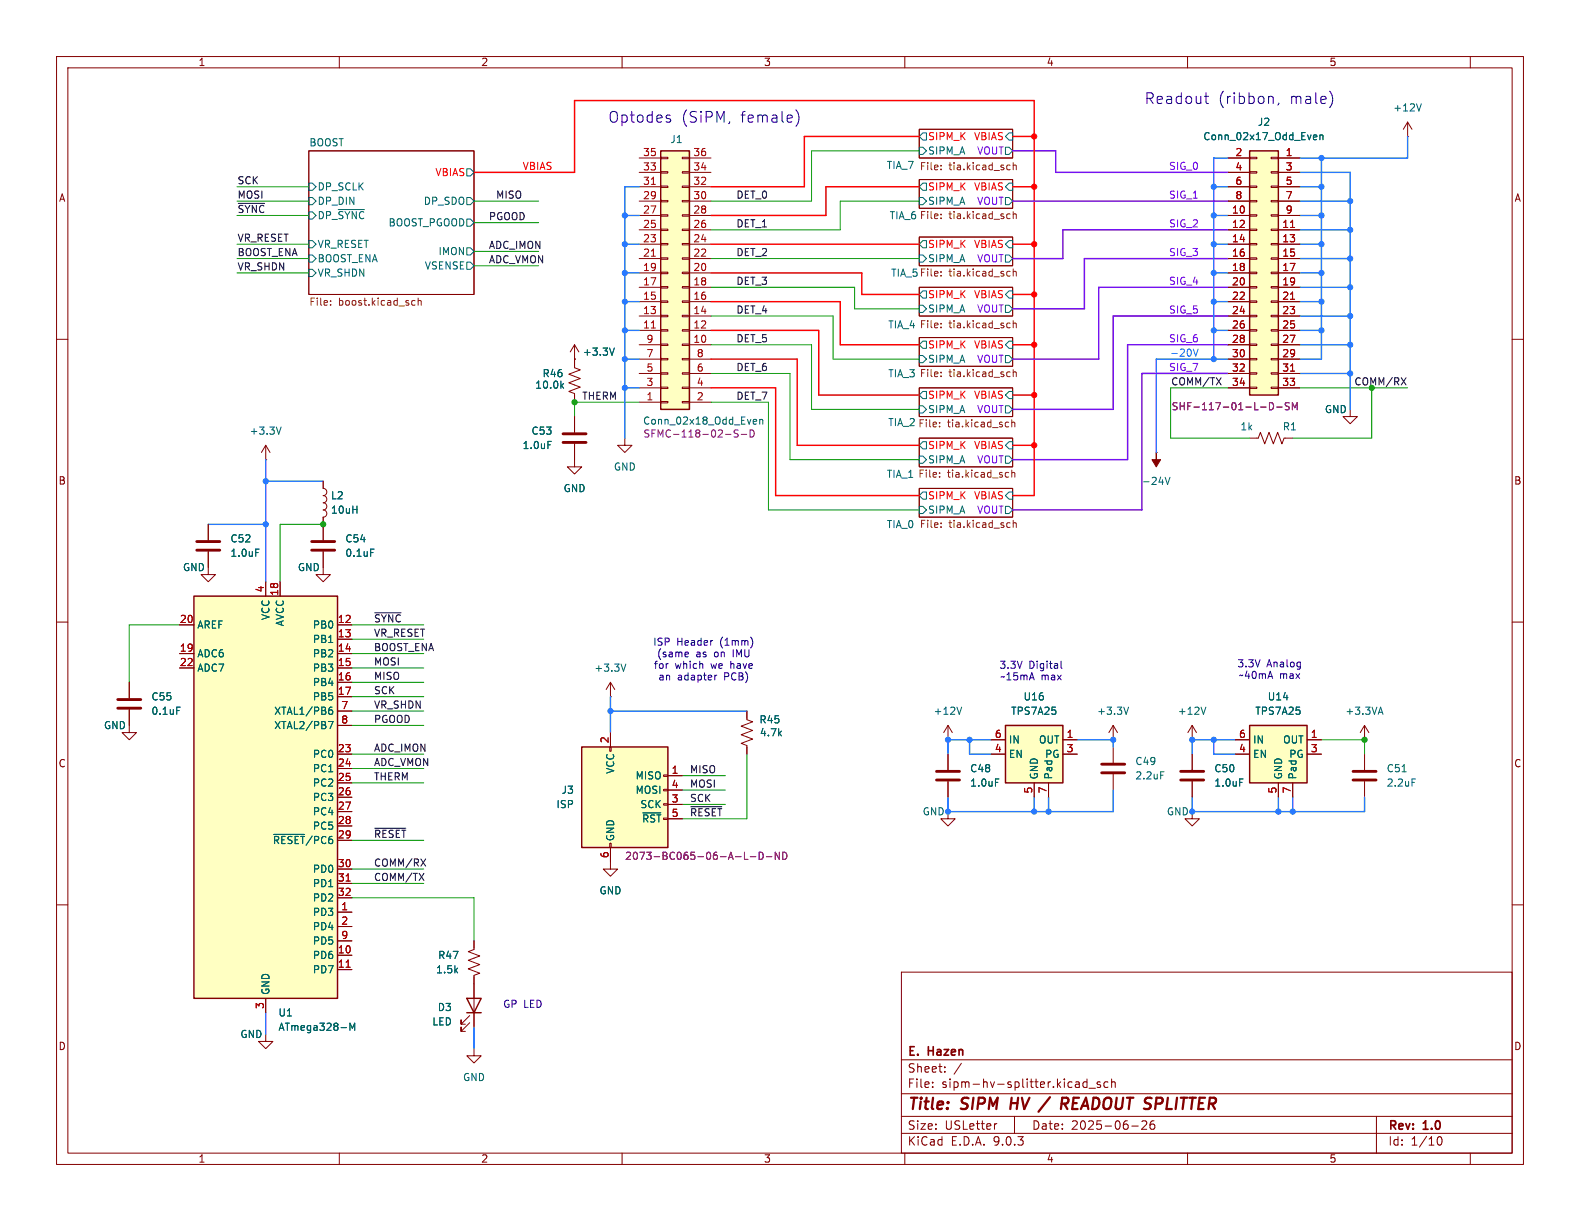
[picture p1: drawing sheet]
<svg xmlns="http://www.w3.org/2000/svg" width="279mm" height="216mm" viewBox="0 0 279 216" stroke-linecap="round" stroke-linejoin="round" font-family="sans-serif">
<g fill="none" stroke="#840000" stroke-width=".18">
<path d="M10 10h259.4v195.9h-259.4zM12 12h255.4v191.9h-255.4zM60 10v2M110 10v2M160 10v2M210 10v2M260 10v2M54.6 26.7h29.2v25.4h-29.2zM162.6 31.8h16.5v5h-16.5zM162.6 22.9h16.5v5h-16.5zM162.6 59.7h16.5v5.1h-16.5zM162.6 50.8h16.5v5.1h-16.5z"/>
<path d="M162.6 41.9h16.5v5.1h-16.5zM10 60h2M162.6 68.6h16.5v5.1h-16.5zM162.6 77.5h16.5v5.1h-16.5zM267.4 60h2M162.6 86.4h16.5v5h-16.5zM10 110h2M267.4 110h2M10 160h2M159.4 171.9h108v32h-108zM267.4 160h2M159.4 197.4h108"/>
<path d="M159.4 193.4h108M159.4 187.4h108M164.9 192.1v.2M164.9 191.4v.1M167.1 189.4v.2M167.1 188.7v.1M170 188l-1.3 1.9M176.3 198.7l-.3 .1M179.4 197.4v3M192.2 190.8v1.5M192.2 191.4l-.4-.1-.3 .3v.4l.1 .2h.6M192.6 192.4h1.1"/>
<path d="M194.6 191.4l-.4-.1-.2 .2 .1 .2 .5 .2v.3h-.6M195.9 191.4l-.4-.1-.3 .3v.4l.2 .2h.5M196.6 191.4l.2-.1 .3 .1 .1 .9M196.6 190.8v1.5M200.1 199.1h1.2M201.9 198.3l.6-.1 .2 .1 .1 .3-.9 1.1h.9M204.1 198.2a.59 .59 0 0 0-.7 .6v.6l.1 .2 .4 .1 .2-.2 .1-.5-.1-.2h-.5l-.2 .2M243.4 197.4v6.5M60 203.9v2M110 203.9v2M159.4 200.4h108M160 203.9v2"/>
<path d="M210 203.9v2M254.1 201.6l.2-.5 .2-.1a.81 .81 0 0 1 .6 .6 .81 .81 0 0 1-.3 .8h-.4l-.3-.5M260 203.9v2"/>
</g>
<path d="M178.9 194.1l-.2 2M187.9 194.1l.9 .1a.58 .58 0 0 1-.3 1h-.8M188.2 195.2l.5 .9" fill="none" stroke="#840000" stroke-width=".4"/>
<g fill="none" stroke="#006464" stroke-width=".18">
<path d="M54.6 32.4h.6l.7 .6-.7 .7h-.6zM54.6 34.9h.6l.7 .7-.7 .6h-.6zM54.6 37.5h.6l.7 .6-.7 .6h-.6zM59.8 37.1h4.6M82.5 34.9h.7l.6 .7-.6 .6h-.7zM82.5 38.7h.7l.6 .7-.6 .6h-.7zM82.5 29.8h.7l.6 .7-.6 .6h-.7zM162.6 34.9h.6l.6 .7-.6 .6h-.6zM162.6 26h.6l.6 .7-.6 .6h-.6zM163.2 32.4h.6v1.3h-.6l-.6-.7zM163.2 23.5h.6v1.3h-.6l-.6-.7zM177.8 34.9h.6l.7 .7-.7 .6h-.6z"/>
<path d="M177.8 33l.6-.6h.7v1.3h-.7zM177.8 26h.6l.7 .7-.7 .6h-.6zM177.8 24.1l.6-.6h.7v1.3h-.7zM54.6 42.5h.6l.7 .7-.7 .6h-.6zM54.6 45.1h.6l.7 .6-.7 .7h-.6zM54.6 47.6h.6l.7 .7-.7 .6h-.6zM82.5 46.4h.7l.6 .6-.6 .6h-.7zM82.5 43.8h.7l.6 .7-.6 .6h-.7zM162.6 54h.6l.6 .6-.6 .6h-.6zM162.6 45.1h.6l.6 .6-.6 .7h-.6zM163.2 51.4h.6v1.3h-.6l-.6-.6zM163.2 42.5h.6v1.3h-.6l-.6-.6z"/>
<path d="M177.8 54h.6l.7 .6-.7 .6h-.6zM177.8 52.1l.6-.7h.7v1.3h-.7zM177.8 45.1h.6l.7 .6-.7 .7h-.6zM177.8 43.2l.6-.7h.7v1.3h-.7zM162.6 62.9h.6l.6 .6-.6 .6h-.6zM162.6 71.8h.6l.6 .6-.6 .6h-.6zM163.2 60.3h.6v1.3h-.6l-.6-.6zM163.2 69.2h.6v1.3h-.6l-.6-.6zM163.2 78.1h.6v1.3h-.6l-.6-.7zM177.8 62.9h.6l.7 .6-.7 .6h-.6zM177.8 71.8h.6l.7 .6-.7 .6h-.6zM178.4 60.3h.7v1.3h-.7l-.6-.6z"/>
<path d="M178.4 69.2h.7v1.3h-.7l-.6-.6zM178.4 78.1h.7v1.3h-.7l-.6-.7zM162.6 89.5h.6l.6 .7-.6 .6h-.6zM162.6 80.6h.6l.6 .7-.6 .6h-.6zM163.2 87h.6v1.3h-.6l-.6-.7zM177.8 89.5h.6l.7 .7-.7 .6h-.6zM177.8 87.6l.6-.6h.7v1.3h-.7zM177.8 80.6h.6l.7 .7-.7 .6h-.6z"/>
</g>
<g fill="none" stroke="#725600" stroke-width=".18">
<path d="M166.4 38.5v.2M166.4 29.2v.2M166.4 29.9v.1M166.4 37.9v.1M178.5 37.8l.1 .1M178.5 29.2h.1M178.6 38.6l-.1 .1M178.6 30h-.1M179.2 28.8v1.2M179.2 37.4v1.3M179.2 29.3l.2-.1h.3v.8M179.2 37.9l.2-.1 .3 .1v.8"/>
<path d="M58.5 53.9v.1M58.5 53.2v.1M72.9 53.9h.5M72.9 53.2h.5M73.9 53.3l.2-.2 .3 .1 .1 .8M73.9 52.7v1.3M166.4 48v.2M166.4 48.7v.1M166.4 57.2v.1M166.4 57.8v.2M178.5 57.1l.1 .1M178.5 48h.1"/>
<path d="M178.6 57.9l-.1 .1M178.6 48.8h-.1M179.2 47.6v1.2M179.2 56.7v1.3M179.2 48.1l.2-.1h.3v.8M179.2 57.2l.2-.1 .3 .1v.8M166.2 75.4v.1M166.2 74.7v.1M166.4 65.8v.1M166.4 66.5v.1M178.3 74.6l.1 .1M178.4 75.4l-.1 .1"/>
<path d="M178.5 65.8h.1M178.6 66.5l-.1 .1M178.9 74.2v1.3M178.9 74.8l.2-.2 .3 .1 .1 .8M179.2 65.3v1.3M179.2 65.9l.2-.1h.3v.8M166.2 83.6v.1M166.2 84.3v.1M166.4 92.5v.1M166.4 93.1v.2M178.3 83.5l.1 .1M178.4 84.3l-.1 .1"/>
<path d="M178.5 92.4l.1 .1M178.6 93.2l-.1 .1M178.9 83.1v1.3M178.9 83.7l.2-.2 .3 .1 .1 .8M179.2 92v1.3M179.2 92.5l.2-.1 .3 .1v.8"/>
</g>
<path d="M34.3 105.4h25.4v71.1h-25.4z" fill="#ffffc2"/>
<path d="M34.3 105.4h25.4v71.1h-25.4zM82.5 176.5h2.6l-1.3 2.6zM82.5 179.1h2.6" fill="none" stroke="#840000" stroke-width=".25"/>
<g fill="none" stroke="#840000" stroke-width=".18">
<path d="M101.6 63.5v1.5l1 .4-2 .8 2 .7-2 .8 2 .8-2 .7 1 .4v1.5M31.7 110.5h2.6M31.7 115.6h2.6M31.7 118.1h2.6M47 102.9v2.5M49.5 102.9v2.5M59.7 110.5h2.5M59.7 115.6h2.5M59.7 118.1h2.5M59.7 113h2.5M59.7 120.7h2.5M59.7 123.2h2.5"/>
<path d="M59.7 125.7h2.5M59.7 128.3h2.5M59.7 133.4h2.5M59.7 135.9h2.5M59.7 138.4h2.5M107.9 123.2h.1M107.9 120.7l-.7 1.2M107.9 120.7l.8 1.2M107.9 120.7v2.5M59.7 141h2.5M59.7 143.5h2.5M59.7 146.1h2.5"/>
<path d="M59.7 148.6h2.5M59.7 153.7h2.5M59.7 156.2h2.5M59.7 158.8h2.5M47 176.5v2.6M59.7 161.3h2.5M59.7 163.8h2.5M59.7 166.4h2.5M59.7 168.9h2.5M59.7 171.5h2.5M83.1 179.6l-1.6 1.5v-.8v.8h.8M83.8 166.4v1.5l-1 .4 2 .7-2 .8 2 .8-2 .7 2 .8-1 .4v9.1"/>
<path d="M47 182.9v1.3h-1.3l1.3 1.2 1.3-1.2h-1.3M83.1 180.8l-1.6 1.6v-.8v.8h.8M83.8 185.4v1.3h1.3l-1.3 1.3-1.3-1.3h1.3"/>
</g>
<path d="M99.3 68.2l.4 .5M99.7 67.8l-.5 .5M110.7 117.4l-.5 1.3M58.1 127.6h.8l-.5 1.2M58.2 125.6l.4-.1 .2 .3-.1 .4-.3 .1-.2-.1M58.7 125l-.3 .1-.2 .2M48.4 147.5h5.5M61.9 182.2v-1.3l.4 .9 .4-.9v1.3" fill="none" stroke="#006464" stroke-width=".18"/>
<path d="M61.2 155.8h.7M61.2 171h.7" fill="none" stroke="#a90000" stroke-width=".18"/>
<path d="M102.9 132.1h15.2v17.8h-15.2z" fill="#ffffc2"/>
<g fill="none" stroke="#840000" stroke-width=".18">
<path d="M110.5 77.5v1.2h-1.3l1.3 1.3 1.3-1.3h-1.3M107.8 132.1h.3v.7h-.3zM107.9 129.5v2.6M117.3 137h.8v.3h-.8zM117.3 139.6h.8v.2h-.8zM118.1 137.2h2.5M118.1 139.7h2.5M241.3 133.4v2.7M241.3 138.2v2.8M107.8 149.1h.3v.8h-.3zM107.9 149.9v2.5M117.3 142.1h.8v.3h-.8z"/>
<path d="M118.1 142.2h2.5M118.1 144.8h2.5"/>
</g>
<path d="M102.9 132.1h15.2v17.8h-15.2z" fill="none" stroke="#840000" stroke-width=".25"/>
<path d="M247.9 136.5h.8M249.7 137.7h.6M113.7 143.7h3.2" fill="none" stroke="#006464" stroke-width=".18"/>
<path d="M131.7 152h.6M132.7 151.5h.9M134.3 150.7a.64 .64 0 0 1 .7 .6 .64 .64 0 0 1-.7 .7zM135.5 151.5h1M137.8 150.7v1.3l-.7-1.3v1.3M138.4 150.7a.64 .64 0 0 1 .8 .6 .64 .64 0 0 1-.8 .7z" fill="none" stroke="#840084" stroke-width=".18"/>
<path d="M239.3 136.4h4M239.3 137.9h4" fill="none" stroke="#840000" stroke-width=".51"/>
<path d="M221 128.3h10.1v10.1h-10.1z" fill="#ffffc2"/>
<path d="M221 128.3h10.1v10.1h-10.1z" fill="none" stroke="#840000" stroke-width=".25"/>
<path d="M218.4 130.8h2.6M218.4 133.4h2.6M226.1 138.4v2.6M228.6 138.4v2.6M231.1 130.8h2.6M231.1 133.4h2.6M241.3 130.8h.1M241.3 128.3l-.8 1.2M241.3 128.3l.8 1.2M241.3 128.3v2.5" fill="none" stroke="#840000" stroke-width=".18"/>
<path d="M243.8 125.9h.6M244.1 125l.5 1.3" fill="none" stroke="#006464" stroke-width=".18"/>
<path d="M221 26.7h5.1v43.2h-5.1z" fill="#ffffc2"/>
<path d="M221 26.7h5.1v43.2h-5.1z" fill="none" stroke="#840000" stroke-width=".25"/>
<g fill="none" stroke="#840000" stroke-width=".18">
<path d="M217.2 27.9h3.8M217.2 30.5h3.8M217.2 33h3.8M217.2 35.6h3.8M217.2 38.1h3.8M221 27.8h1.2v.3h-1.2zM221 30.4h1.2v.2h-1.2zM221 32.9h1.2v.2h-1.2zM221 35.4h1.2v.3h-1.2zM221 38h1.2v.2h-1.2zM224.8 27.8h1.3v.3h-1.3zM224.8 30.4h1.3v.2h-1.3z"/>
<path d="M224.8 32.9h1.3v.2h-1.3zM224.8 35.4h1.3v.3h-1.3zM224.8 38h1.3v.2h-1.3zM226.1 27.9h3.8M226.1 30.5h3.8M226.1 33h3.8M226.1 35.6h3.8M226.1 38.1h3.8M217.2 40.6h3.8M217.2 43.2h3.8M217.2 45.7h3.8M217.2 48.3h3.8"/>
<path d="M217.2 50.8h3.8M217.2 53.3h3.8M217.2 55.9h3.8M217.2 58.4h3.8M221 40.5h1.2v.3h-1.2zM221 43.1h1.2v.2h-1.2zM221 45.6h1.2v.2h-1.2zM221 48.1h1.2v.3h-1.2zM221 50.7h1.2v.2h-1.2zM221 53.2h1.2v.3h-1.2zM221 55.8h1.2v.2h-1.2zM221 58.3h1.2v.2h-1.2z"/>
<path d="M224.8 40.5h1.3v.3h-1.3zM224.8 43.1h1.3v.2h-1.3zM224.8 45.6h1.3v.2h-1.3zM224.8 48.1h1.3v.3h-1.3zM224.8 50.7h1.3v.2h-1.3zM224.8 53.2h1.3v.3h-1.3zM224.8 55.8h1.3v.2h-1.3zM224.8 58.3h1.3v.2h-1.3zM226.1 40.6h3.8M226.1 43.2h3.8M226.1 45.7h3.8M226.1 48.3h3.8"/>
<path d="M226.1 50.8h3.8M226.1 53.3h3.8M226.1 55.9h3.8M226.1 58.4h3.8M47 78.7l-.8 1.3M47 78.7l.8 1.3M47 78.7v2.6M217.2 61h3.8M217.2 63.5h3.8M217.2 66h3.8M217.2 68.6h3.8M221 60.8h1.2v.3h-1.2z"/>
<path d="M221 63.4h1.2v.2h-1.2zM221 65.9h1.2v.3h-1.2zM221 68.5h1.2v.2h-1.2zM224.8 60.8h1.3v.3h-1.3zM224.8 63.4h1.3v.2h-1.3zM224.8 65.9h1.3v.3h-1.3zM224.8 68.5h1.3v.2h-1.3zM226.1 61h3.8M226.1 63.5h3.8M226.1 66h3.8M226.1 68.6h3.8M238.8 72.4v1.3h-1.3l1.3 1.2 1.2-1.2h-1.2"/>
<path d="M36.8 97.5v4.1h-1.2l1.2 1.3 1.3-1.3h-1.3M36.8 92.7v2.8M47 81.3h.1M57.1 97.5v4.1h-1.2l1.2 1.3 1.3-1.3h-1.3M57.1 85.1v1.3a.64 .64 0 0 1 .7 .6 .64 .64 0 0 1-.7 .6 .64 .64 0 0 1 .7 .7 .64 .64 0 0 1-.7 .6 .64 .64 0 0 1 .7 .6 .64 .64 0 0 1-.7 .7 .64 .64 0 0 1 .7 .6 .64 .64 0 0 1-.7 .6M57.1 91.4v4.1M101.6 81.3v1.3h-1.3l1.3 1.2 1.3-1.2h-1.3M22.9 125.5v4h-1.3l1.3 1.3 1.2-1.3h-1.2M22.9 120.7v2.7"/>
</g>
<path d="M228.2 40.2h.7M228.2 52.9h.7M228.2 65.6h.7" fill="none" stroke="#a90000" stroke-width=".18"/>
<path d="M232.4 23.9h.4l.1 .3-.6 .1M232.8 24.6l-.4 .1M233.4 24l.2-.1h.3l.1 .8M233.4 23.9v.8M49.7 75.5l-.4 1.3M45.2 97.1h.6M65.5 97.1h.7M31.3 125h.6" fill="none" stroke="#006464" stroke-width=".18"/>
<path d="M224.5 71.2a.64 .64 0 0 1 .7 .6 .64 .64 0 0 1-.7 .7zM225.8 72h.9M228 71.3l-.5-.1-.2 .1v.4l.6 .2 .1 .3-.2 .3-.5-.1M228.5 72.5v-1.3l.5 .9 .4-.9v1.3" fill="none" stroke="#840084" stroke-width=".18"/>
<path d="M34.8 95.8h4.1M34.8 97.3h4.1M55.1 95.8h4.1M55.1 97.3h4.1M20.8 123.7h4.1M20.8 125.2h4.1" fill="none" stroke="#840000" stroke-width=".51"/>
<path d="M116.8 26.7h5.1v45.7h-5.1z" fill="#ffffc2"/>
<path d="M116.8 26.7h5.1v45.7h-5.1z" fill="none" stroke="#840000" stroke-width=".25"/>
<g fill="none" stroke="#840000" stroke-width=".18">
<path d="M113 38.1h3.8M113 35.6h3.8M113 33h3.8M113 30.5h3.8M113 27.9h3.8M116.8 38h1.3v.2h-1.3zM116.8 35.4h1.3v.3h-1.3zM116.8 32.9h1.3v.2h-1.3zM116.8 30.4h1.3v.2h-1.3zM116.8 27.8h1.3v.3h-1.3zM120.6 38h1.3v.2h-1.3zM120.6 35.4h1.3v.3h-1.3z"/>
<path d="M120.6 32.9h1.3v.2h-1.3zM120.6 30.4h1.3v.2h-1.3zM120.6 27.8h1.3v.3h-1.3zM121.9 38.1h3.8M121.9 35.6h3.8M121.9 33h3.8M121.9 30.5h3.8M121.9 27.9h3.8M113 58.4h3.8M113 55.9h3.8M113 53.3h3.8M113 50.8h3.8"/>
<path d="M113 48.3h3.8M113 45.7h3.8M113 43.2h3.8M113 40.6h3.8M116.8 58.3h1.3v.2h-1.3zM116.8 55.8h1.3v.2h-1.3zM116.8 53.2h1.3v.3h-1.3zM116.8 50.7h1.3v.2h-1.3zM116.8 48.1h1.3v.3h-1.3zM116.8 45.6h1.3v.2h-1.3zM116.8 43.1h1.3v.2h-1.3zM116.8 40.5h1.3v.3h-1.3z"/>
<path d="M120.6 58.3h1.3v.2h-1.3zM120.6 55.8h1.3v.2h-1.3zM120.6 53.2h1.3v.3h-1.3zM120.6 50.7h1.3v.2h-1.3zM120.6 48.1h1.3v.3h-1.3zM120.6 45.6h1.3v.2h-1.3zM120.6 43.1h1.3v.2h-1.3zM120.6 40.5h1.3v.3h-1.3zM121.9 58.4h3.8M121.9 55.9h3.8M121.9 53.3h3.8M121.9 50.8h3.8"/>
<path d="M121.9 48.3h3.8M121.9 45.7h3.8M121.9 43.2h3.8M121.9 40.6h3.8M101.6 73.7v2.8M101.6 78.5v2.8M113 71.1h3.8M113 68.6h3.8M113 66h3.8M113 63.5h3.8M113 61h3.8M116.8 71h1.3v.2h-1.3z"/>
<path d="M116.8 68.5h1.3v.2h-1.3zM116.8 65.9h1.3v.3h-1.3zM116.8 63.4h1.3v.2h-1.3zM116.8 60.8h1.3v.3h-1.3zM120.6 71h1.3v.2h-1.3zM120.6 68.5h1.3v.2h-1.3zM120.6 65.9h1.3v.3h-1.3zM120.6 63.4h1.3v.2h-1.3zM120.6 60.8h1.3v.3h-1.3zM121.9 71.1h3.8M121.9 68.6h3.8M121.9 66h3.8"/>
<path d="M121.9 63.5h3.8M121.9 61h3.8M132.1 125.7v1.6l1 .3-2 .8 2 .8-2 .7 2 .8-2 .7 1 .4v1.6M167.6 130.8h.1M167.6 128.3v2.5M167.6 133.4v2.7M167.6 138.2v2.8M167.6 128.3l-.7 1.2M167.6 128.3l.8 1.2M167.6 143.5v1.3h-1.2l1.2 1.3 1.3-1.3h-1.3"/>
</g>
<path d="M115.2 32.6h.7M115.2 58h.7M115.2 45.3h.7" fill="none" stroke="#a90000" stroke-width=".18"/>
<path d="M96.9 78h.6M133.4 74.2h.3l.1 .3-.6 .1M133.7 74.9l-.3 .1M134.3 74.3l.2-.1h.3l.1 .8M134.3 74.2v.8M170.1 125l-.5 1.3M176 137.7h.6" fill="none" stroke="#006464" stroke-width=".18"/>
<path d="M128.3 76.8h1M129.9 76.1l-.1 .2 .1 .2 .5 .2 .1 .3-.2 .3-.5-.1M131.1 76.8h.9M132.6 76v1.3a.67 .67 0 0 0 .8-.4 .67 .67 0 0 0-.3-.8" fill="none" stroke="#840084" stroke-width=".18"/>
<path d="M99.6 76.7h4M99.6 78.2h4M165.6 136.4h4.1M165.6 137.9h4.1" fill="none" stroke="#840000" stroke-width=".51"/>
<path d="M177.8 128.3h10.2v10.1h-10.2z" fill="#ffffc2"/>
<path d="M177.8 128.3h10.2v10.1h-10.2z" fill="none" stroke="#840000" stroke-width=".25"/>
<g fill="none" stroke="#840000" stroke-width=".18">
<path d="M217.2 27.9h3.8M217.2 30.5h3.8M217.2 33h3.8M217.2 35.6h3.8M217.2 38.1h3.8M226.1 27.9h3.8M226.1 30.5h3.8M226.1 33h3.8M226.1 35.6h3.8M226.1 38.1h3.8M248.9 24.1h.1M248.9 21.6l-.7 1.3"/>
<path d="M248.9 21.6l.8 1.3M248.9 21.6v2.5M217.2 40.6h3.8M217.2 43.2h3.8M217.2 45.7h3.8M217.2 48.3h3.8M217.2 50.8h3.8M217.2 53.3h3.8M217.2 55.9h3.8M217.2 58.4h3.8M226.1 40.6h3.8M226.1 43.2h3.8"/>
<path d="M226.1 45.7h3.8M226.1 48.3h3.8M226.1 50.8h3.8M226.1 53.3h3.8M226.1 55.9h3.8M226.1 58.4h3.8M101.6 63.5h.1M101.6 61l-.8 1.2M101.6 61l.8 1.2M101.6 61v3.8M101.6 69.9v1.2M101.6 73.7v2.8"/>
<path d="M101.6 78.5v2.8M217.2 61h3.8M217.2 63.5h3.8M217.2 66h3.8M217.2 68.6h3.8M221 77.5h1.5l.4-1 .7 2 .8-2 .8 2 .7-2 .8 2 .4-1h1.5M226.1 61h3.8M226.1 63.5h3.8M226.1 66h3.8M226.1 68.6h3.8M36.8 92.7v2.8M36.8 97.5v2.8"/>
<path d="M57.1 85.1v1.3M57.1 91.4v4.1M57.1 97.5v2.8M204.5 80h.1M31.7 110.5h2.6M31.7 115.6h2.6M31.7 118.1h2.6M47 102.9v2.5M49.5 102.9v2.5M59.7 110.5h2.5M59.7 115.6h2.5M59.7 118.1h2.5"/>
<path d="M59.7 113h2.5M22.9 120.7v2.7M22.9 125.5v2.8M59.7 133.4h2.5M59.7 120.7h2.5M59.7 123.2h2.5M59.7 125.7h2.5M59.7 128.3h2.5M59.7 135.9h2.5M59.7 138.4h2.5M107.9 129.5v2.6M118.1 137.2h2.5"/>
<path d="M118.1 139.7h2.5M132.1 125.7v1.3M132.1 132.1v1.3M167.6 133.4v2.7M167.6 138.2v2.8M175.3 130.8h2.5M175.3 133.4h2.5M182.9 138.4v2.6M185.4 138.4v2.6M188 130.8h2.5M188 133.4h2.5M196.8 130.8h.1"/>
<path d="M196.8 128.3l-.7 1.2M196.8 128.3l.8 1.2M196.8 128.3v2.5M196.8 132.1v2.8M196.8 136.9v2.8M210.8 130.8h.1M210.8 128.3l-.7 1.2M210.8 128.3l.8 1.2M210.8 128.3v2.5M210.8 133.4v2.7M210.8 138.2v2.8M218.4 130.8h2.6"/>
<path d="M218.4 133.4h2.6M226.1 138.4v2.6M228.6 138.4v2.6M231.1 130.8h2.6M231.1 133.4h2.6M59.7 141h2.5M59.7 143.5h2.5M59.7 146.1h2.5M59.7 148.6h2.5M59.7 153.7h2.5M59.7 156.2h2.5M59.7 158.8h2.5"/>
<path d="M107.9 149.9v3.8h1.3l-1.3 1.2-1.2-1.2h1.2M118.1 142.2h2.5M118.1 144.8h2.5M210.8 143.5v1.3h-1.3l1.3 1.3 1.3-1.3h-1.3M47 176.5v2.6M59.7 161.3h2.5M59.7 163.8h2.5M59.7 166.4h2.5M59.7 168.9h2.5M59.7 171.5h2.5M83.8 166.4v1.2M83.8 172.7v3.8"/>
<path d="M83.8 179.1v2.5"/>
</g>
<g fill="none" stroke="#006464" stroke-width=".18">
<path d="M251.3 18.4l-.4 1.2M232.4 23.9h.4l.1 .3-.6 .1M232.8 24.6l-.4 .1M233.4 24l.2-.1h.3l.1 .8M233.4 23.9v.8M96.9 78h.6M99.3 68.2l.4 .5M99.7 67.8l-.5 .5M108.6 61.5l-.4 1.3M45.2 97.1h.6M65.5 97.1h.7M206 84.4l.5 1.3 .4-1.3"/>
<path d="M31.3 125h.6M58.1 127.6h.8l-.5 1.2M58.2 125.6l.4-.1 .2 .3-.1 .4-.3 .1-.2-.1M58.7 125l-.3 .1-.2 .2M176 137.7h.6M199.6 125l-.5 1.3M205.2 136.5h.7M213.2 125l-.4 1.3M219.2 137.7h.6M48.4 147.5h5.5M113.7 143.7h3.2M61.9 182.2v-1.3l.4 .9 .4-.9v1.3"/>
</g>
<path d="M194.8 135.1h4.1M194.8 136.7h4.1M208.8 136.4h4.1M208.8 137.9h4.1" fill="none" stroke="#840000" stroke-width=".51"/>
<path d="M204.5 80v1.3h.7l-.7 1.3-.8-1.3h.8z" fill="#840000" stroke="#840000" stroke-width=".18"/>
<path d="M42.1 36h4.7M247.8 66.8l.8 1.3M248.6 66.8l-.8 1.3M66.3 108.4h4.6M66.3 146.5h5.5M74.4 151.9l.9 1.3M75.3 151.9l-.9 1.3M122.1 142.6h5.5" fill="none" stroke="#0f0f0f" stroke-width=".18"/>
<path d="M211 61.7l.4 1.3 .5-1.3" fill="none" stroke="#2879ff" stroke-width=".18"/>
<g fill="none" stroke="#009600" stroke-width=".18">
<path d="M41.9 35.6h12.7M41.9 38.1h12.7M41.9 33h12.7M83.8 35.6h11.4M83.8 39.4h11.4M162.6 26.7h-19.1v8.9h-17.8M162.6 35.6h-14v5h-22.9M41.9 45.7h12.7M41.9 48.3h12.7M41.9 43.2h12.7M83.8 44.5h11.4M83.8 47h11.4"/>
<path d="M125.7 45.7h36.9M125.7 55.9h21.6v7.6h15.3M125.7 50.8h25.4v3.8h11.5M113 71.1h-11.4v2.6M125.7 71.1h10.2v19.1h26.7M125.7 61h17.8v11.4h19.1M125.7 66h14v15.3h22.9M217.2 68.6h-10.2v8.9h14M229.9 68.6h19M242.6 68.6v8.9h-14M57.1 92.7h-7.6v10.2M31.7 110.5h-8.8v10.2"/>
<path d="M62.2 110.5h12.7M62.2 118.1h12.7M62.2 113h12.7M62.2 115.6h12.7M62.2 123.2h12.7M62.2 125.7h12.7M62.2 133.4h12.7M62.2 120.7h12.7M62.2 138.4h12.7M62.2 135.9h12.7M62.2 128.3h12.7M120.6 139.7h7.7"/>
<path d="M120.6 137.2h7.7M132.1 133.4v11.4h-11.5M233.7 130.8h7.6v2.6M62.2 158.8h21.6v7.6M62.2 156.2h12.7M62.2 148.6h12.7M62.2 153.7h12.7M120.6 142.2h7.7"/>
</g>
<g fill="none" stroke="#f00" stroke-width=".25">
<path d="M83.8 30.5h17.8v-12.7h81.3v69.8h-3.8M162.6 24.1h-20.4v8.9h-16.5M162.6 33h-16.6v5.1h-20.3M179.1 33h3.8M179.1 24.1h3.8M125.7 43.2h36.9M125.7 58.4h19.1v11.5h17.8M125.7 48.3h26.7v3.8h10.2M125.7 53.3h22.9v7.7h14M179.1 43.2h3.8M179.1 52.1h3.8M125.7 63.5h15.3v15.2h21.6"/>
<path d="M125.7 68.6h11.5v19h25.4M179.1 69.9h3.8M179.1 61h3.8M179.1 78.7h3.8"/>
</g>
<g fill="none" stroke="#2879ff" stroke-width=".25">
<path d="M110.5 38.1h2.5M113 33h-2.5v44.5M214.6 33h2.6M214.6 38.1h2.6M217.2 27.9h-2.6v35.6M229.9 33h3.8M229.9 38.1h3.8M229.9 30.5h8.9v41.9M229.9 35.6h8.9M233.7 27.9v35.6h-3.8M248.9 24.1v3.8h-19M110.5 58.4h2.5"/>
<path d="M110.5 43.2h2.5M110.5 48.3h2.5M110.5 53.3h2.5M214.6 58.4h2.6M214.6 43.2h2.6M214.6 48.3h2.6M214.6 53.3h2.6M229.9 58.4h3.8M229.9 43.2h3.8M229.9 48.3h3.8M229.9 53.3h3.8M229.9 50.8h8.9"/>
<path d="M229.9 45.7h8.9M229.9 55.9h8.9M229.9 40.6h8.9M110.5 68.6h2.5M110.5 63.5h2.5M217.2 63.5h-12.7v16.5M229.9 66h8.9M229.9 61h8.9M36.8 92.7h10.2M47 81.3v21.6M47 85.1h10.1M107.9 123.2v6.3"/>
<path d="M107.9 125.7h24.2M171.4 130.8v2.6h3.9M175.3 130.8h-7.7v2.6M190.5 130.8h6.3v1.3M196.8 139.7v3.8h-29.2v-2.5M214.6 130.8v2.6h3.8M218.4 130.8h-7.6v2.6M182.9 141v2.5M185.4 141v2.5M210.8 141v2.5h30.5v-2.5M226.1 141v2.5M228.6 141v2.5"/>
<path d="M47 179.1v3.8M83.8 181.6v3.8"/>
</g>
<path d="M179.1 26.7h7.6v3.8h30.5M179.1 35.6h38.1M217.2 45.7h-25.4v8.9h-12.7M217.2 55.9h-20.4v16.5h-17.7M217.2 40.6h-29.2v5.1h-8.9M217.2 50.8h-22.9v12.7h-15.2M217.2 66h-15.3v24.2h-22.8M217.2 61h-17.8v20.3h-20.3" fill="none" stroke="#710fff" stroke-width=".25"/>
<g fill="none" stroke="#0000c2" stroke-width=".18">
<path d="M140.7 19.4a2.18 2.18 0 0 1 0 2.9M213 17h.7M213.3 18l.1 .2 .3 .1M225.1 17.1v1.2M226.1 18.2l-.1 .4M235.5 16.7a2.28 2.28 0 0 1 0 1.8M118.1 21l.4 .1 .1 .2-.3 .3h-.3M118.1 20.3l.4 .1M121.3 115.3l.4 .1v.2l-.6 .1M121.7 116.1h-.4M126.8 119.4l-.4 .2M133 113l.1 .5-.1 .7"/>
<path d="M187.6 116.9v1.1l.2 .2"/>
</g>
<path d="M224.5 71.2a.64 .64 0 0 1 .7 .6 .64 .64 0 0 1-.7 .7zM225.8 72h.9M228 71.3l-.5-.1-.2 .1v.4l.6 .2 .1 .3-.2 .3-.5-.1M228.5 72.5v-1.3l.5 .9 .4-.9v1.3M131.7 152h.6M132.7 151.5h.9M134.3 150.7a.64 .64 0 0 1 .7 .6 .64 .64 0 0 1-.7 .7zM135.5 151.5h1M137.8 150.7v1.3l-.7-1.3v1.3M138.4 150.7a.64 .64 0 0 1 .8 .6 .64 .64 0 0 1-.8 .7z" fill="none" stroke="#840084" stroke-width=".18"/>
<path d="M228.2 40.2h.7M228.2 52.9h.7M228.2 65.6h.7M61.2 155.8h.7M61.2 171h.7" fill="none" stroke="#a90000" stroke-width=".18"/>
<g fill="#2879ff" stroke="#2879ff" stroke-width=".18">
<circle cx="238.8" cy="61" r=".46"/>
<circle cx="238.8" cy="66" r=".46"/>
<circle cx="214.6" cy="63.5" r=".46"/>
<circle cx="233.7" cy="58.4" r=".46"/>
<circle cx="238.8" cy="55.9" r=".46"/>
<circle cx="214.6" cy="58.4" r=".46"/>
<circle cx="214.6" cy="130.8" r=".46"/>
<circle cx="196.8" cy="130.8" r=".46"/>
<circle cx="210.8" cy="130.8" r=".46"/>
<circle cx="233.7" cy="27.9" r=".46"/>
<circle cx="214.6" cy="38.1" r=".46"/>
<circle cx="214.6" cy="33" r=".46"/>
<circle cx="238.8" cy="40.6" r=".46"/>
<circle cx="233.7" cy="43.2" r=".46"/>
<circle cx="233.7" cy="33" r=".46"/>
<circle cx="238.8" cy="35.6" r=".46"/>
<circle cx="214.6" cy="48.3" r=".46"/>
<circle cx="214.6" cy="53.3" r=".46"/>
<circle cx="214.6" cy="43.2" r=".46"/>
<circle cx="233.7" cy="38.1" r=".46"/>
<circle cx="238.8" cy="45.7" r=".46"/>
<circle cx="238.8" cy="50.8" r=".46"/>
<circle cx="233.7" cy="48.3" r=".46"/>
<circle cx="233.7" cy="53.3" r=".46"/>
<circle cx="226.1" cy="143.5" r=".46"/>
<circle cx="228.6" cy="143.5" r=".46"/>
<circle cx="210.8" cy="143.5" r=".46"/>
<circle cx="110.5" cy="38.1" r=".46"/>
<circle cx="110.5" cy="53.3" r=".46"/>
<circle cx="110.5" cy="63.5" r=".46"/>
<circle cx="107.9" cy="125.7" r=".46"/>
<circle cx="167.6" cy="143.5" r=".46"/>
<circle cx="167.6" cy="130.8" r=".46"/>
<circle cx="110.5" cy="58.4" r=".46"/>
<circle cx="110.5" cy="48.3" r=".46"/>
<circle cx="110.5" cy="68.6" r=".46"/>
<circle cx="110.5" cy="43.2" r=".46"/>
<circle cx="171.4" cy="130.8" r=".46"/>
<circle cx="185.4" cy="143.5" r=".46"/>
<circle cx="182.9" cy="143.5" r=".46"/>
<circle cx="47" cy="85.1" r=".46"/>
<circle cx="47" cy="92.7" r=".46"/>
</g>
<g fill="#009600" stroke="#009600" stroke-width=".18">
<circle cx="242.6" cy="68.6" r=".46"/>
<circle cx="241.3" cy="130.8" r=".46"/>
<circle cx="101.6" cy="71.1" r=".46"/>
<circle cx="57.1" cy="92.7" r=".46"/>
</g>
<g fill="#f00" stroke="#f00" stroke-width=".18">
<circle cx="182.9" cy="24.1" r=".46"/>
<circle cx="182.9" cy="33" r=".46"/>
<circle cx="182.9" cy="43.2" r=".46"/>
<circle cx="182.9" cy="61" r=".46"/>
<circle cx="182.9" cy="52.1" r=".46"/>
<circle cx="182.9" cy="69.9" r=".46"/>
<circle cx="182.9" cy="78.7" r=".46"/>
</g>
<g font-size="2.8" fill="#840000">
<text x="160.4" y="196.8">Title:</text>
<text x="170.1" y="196.8">SIPM</text>
<text x="179.5" y="196.8">HV /</text>
<text x="190.1" y="196.8">READOUT SPLITTER</text>
</g>
<g font-size="2.7" fill="#0000c2">
<text x="107.4" y="21.8">Optodes</text>
<text x="120.4" y="21.8">(SiPM,</text>
<text x="130.9" y="21.8">female)</text>
<text x="202.4" y="18.5">Readout</text>
<text x="215.4" y="18.5">(ribbon,</text>
<text x="228.1" y="18.5">male)</text>
</g>
<g font-size="2.1" fill="#840000">
<text x="160.4" y="189.9">Sheet:</text>
<text x="160.4" y="187.1">E.</text>
<text x="164.2" y="187.1">Hazen</text>
<text x="160.4" y="192.6">File:</text>
<text x="166.5" y="192.6">sipm-hv-splitter.kicad_sch</text>
<text x="160.4" y="202.8">KiCad</text>
<text x="160.4" y="200">Size:</text>
<text x="167.1" y="200">USLetter</text>
<text x="168.1" y="202.8">E.D.A.</text>
<text x="175.7" y="202.8">9.0.3</text>
<text x="182.4" y="200">Date:</text>
<text x="189.4" y="200">2025-06-26</text>
<text x="245.4" y="200.2">Rev:</text>
<text x="245.4" y="202.8">Id:</text>
<text x="249.5" y="202.8">1/10</text>
<text x="251.8" y="200.2">1.0</text>
</g>
<g font-size="1.8" fill="#840000">
<text x="35" y="11.9">1</text>
<text x="85" y="11.9">2</text>
<text x="135" y="11.9">3</text>
<text x="185" y="11.9">4</text>
<text x="235" y="11.9">5</text>
<text x="10.3" y="35.9">A</text>
<text x="267.7" y="35.9">A</text>
<text x="10.3" y="85.9">B</text>
<text x="267.7" y="85.9">B</text>
<text x="10.3" y="135.9">C</text>
<text x="267.7" y="135.9">C</text>
<text x="10.3" y="185.9">D</text>
<text x="267.7" y="185.9">D</text>
<text x="35" y="205.8">1</text>
<text x="85" y="205.8">2</text>
<text x="135" y="205.8">3</text>
<text x="185" y="205.8">4</text>
<text x="235" y="205.8">5</text>
</g>
<g font-size="1.8" fill="#006464">
<text x="222.3" y="22.5">J2</text>
<text x="246.3" y="19.9">+12V</text>
<text x="54.6" y="26">BOOST</text>
<text x="118.4" y="25.5">J1</text>
<text x="156.7" y="30">TIA_7</text>
<text x="164" y="27.5">SIPM_A</text>
<text x="212.7" y="25">Conn_02x17_Odd_Even</text>
<text x="56.1" y="33.9">DP_SCLK</text>
<text x="56.1" y="36.4">DP_DIN</text>
<text x="56.1" y="39">DP_~{SYNC}</text>
<text x="68.6" y="40.2">BOOST_PGOOD</text>
<text x="74.8" y="36.4">DP_SDO</text>
<text x="164" y="36.4">SIPM_A</text>
<text x="56.1" y="44">VR_RESET</text>
<text x="56.1" y="46.6">BOOST_ENA</text>
<text x="75" y="47.9">VSENSE</text>
<text x="77.4" y="45.3">IMON</text>
<text x="164" y="46.6">SIPM_A</text>
<text x="56.1" y="49.1">VR_SHDN</text>
<text x="164" y="55.5">SIPM_A</text>
<text x="103" y="63.1">+3.3V</text>
<text x="164" y="64.4">SIPM_A</text>
<text x="94.5" y="68.9">10.0k</text>
<text x="95.8" y="66.9">R46</text>
<text x="44" y="77.1">+3.3V</text>
<text x="93.9" y="77.1">C53</text>
<text x="157" y="75.4">TIA_2</text>
<text x="164" y="73.3">SIPM_A</text>
<text x="219.3" y="76.3">1k</text>
<text x="226.8" y="76.3">R1</text>
<text x="234.2" y="73.3">GND</text>
<text x="92.3" y="79.6">1.0uF</text>
<text x="108.5" y="83.4">GND</text>
<text x="164" y="82.1">SIPM_A</text>
<text x="58.4" y="88.5">L2</text>
<text x="99.6" y="87.2">GND</text>
<text x="201.8" y="86">-24V</text>
<text x="58.4" y="91">10uH</text>
<text x="164" y="91">SIPM_A</text>
<text x="32.3" y="101.2">GND</text>
<text x="40.6" y="96.1">C52</text>
<text x="40.6" y="98.7">1.0uF</text>
<text x="52.6" y="101.2">GND</text>
<text x="61" y="96.1">C54</text>
<text x="61" y="98.7">0.1uF</text>
<text x="34.8" y="111.4">AREF</text>
<text x="47.9" y="109.7" transform="rotate(-90 47.9 109.7)">VCC</text>
<text x="50.4" y="110.8" transform="rotate(-90 50.4 110.8)">AVCC</text>
<text x="55.2" y="111.4">PB0</text>
<text x="55.2" y="113.9">PB1</text>
<text x="34.8" y="116.4">ADC6</text>
<text x="34.8" y="119">ADC7</text>
<text x="55.2" y="116.4">PB2</text>
<text x="55.2" y="119">PB3</text>
<text x="105" y="119">+3.3V</text>
<text x="26.7" y="124.1">C55</text>
<text x="55.2" y="121.5">PB4</text>
<text x="55.2" y="124.1">PB5</text>
<text x="180.9" y="124.1">U16</text>
<text x="224.1" y="124.1">U14</text>
<text x="18.3" y="129.1">GND</text>
<text x="26.7" y="126.6">0.1uF</text>
<text x="48.4" y="126.6">XTAL1/PB6</text>
<text x="48.4" y="129.1">XTAL2/PB7</text>
<text x="134.2" y="128.1">R45</text>
<text x="134.3" y="130.4">4.7k</text>
<text x="165" y="126.6">+12V</text>
<text x="178.3" y="131.7">IN</text>
<text x="178.7" y="126.6">TPS7A25</text>
<text x="183.6" y="131.7">OUT</text>
<text x="193.9" y="126.6">+3.3V</text>
<text x="208.2" y="126.6">+12V</text>
<text x="221.5" y="131.7">IN</text>
<text x="221.9" y="126.6">TPS7A25</text>
<text x="226.8" y="131.7">OUT</text>
<text x="237.8" y="126.6">+3.3VA</text>
<text x="55.2" y="134.2">PC0</text>
<text x="55.2" y="136.8">PC1</text>
<text x="108.8" y="136.9" transform="rotate(-90 108.8 136.9)">VCC</text>
<text x="171.5" y="136.8">C48</text>
<text x="178.3" y="134.2">EN</text>
<text x="183.7" y="137.9" transform="rotate(-90 183.7 137.9)">GND</text>
<text x="184.7" y="134.2">PG</text>
<text x="186.3" y="137.9" transform="rotate(-90 186.3 137.9)">Pad</text>
<text x="200.7" y="135.5">C49</text>
<text x="214.6" y="136.8">C50</text>
<text x="221.5" y="134.2">EN</text>
<text x="226.9" y="137.9" transform="rotate(-90 226.9 137.9)">GND</text>
<text x="227.9" y="134.2">PG</text>
<text x="229.5" y="137.9" transform="rotate(-90 229.5 137.9)">Pad</text>
<text x="245.1" y="136.8">C51</text>
<text x="55.2" y="139.3">PC2</text>
<text x="55.2" y="141.8">PC3</text>
<text x="98.3" y="143.1">ISP</text>
<text x="99.2" y="140.6">J3</text>
<text x="112.3" y="138">MISO</text>
<text x="112.3" y="140.6">MOSI</text>
<text x="113.1" y="143.1">SCK</text>
<text x="171.5" y="139.3">1.0uF</text>
<text x="200.7" y="138">2.2uF</text>
<text x="214.6" y="139.3">1.0uF</text>
<text x="245.1" y="139.3">2.2uF</text>
<text x="48.2" y="149.5">~{RESET}/PC6</text>
<text x="55.2" y="144.4">PC4</text>
<text x="55.2" y="146.9">PC5</text>
<text x="108.8" y="148.8" transform="rotate(-90 108.8 148.8)">GND</text>
<text x="113.4" y="145.6">~{RST}</text>
<text x="163.1" y="144.4">GND</text>
<text x="206.2" y="144.4">GND</text>
<text x="55.2" y="154.5">PD0</text>
<text x="55.2" y="157.1">PD1</text>
<text x="55.2" y="159.6">PD2</text>
<text x="105.9" y="158.3">GND</text>
<text x="55.2" y="162.2">PD3</text>
<text x="55.2" y="164.7">PD4</text>
<text x="55.2" y="167.2">PD5</text>
<text x="55.2" y="169.8">PD6</text>
<text x="55.2" y="172.3">PD7</text>
<text x="77" y="172.3">1.5k</text>
<text x="77.4" y="169.8">R47</text>
<text x="47.9" y="176" transform="rotate(-90 47.9 176)">GND</text>
<text x="49.1" y="179.9">U1</text>
<text x="77.3" y="179">D3</text>
<text x="42.4" y="183.7">GND</text>
<text x="49.1" y="182.5">ATmega328-M</text>
<text x="76.3" y="181.5">LED</text>
<text x="81.8" y="191.4">GND</text>
</g>
<g font-size="1.8" fill="#a90000">
<text x="113.6" y="27.7">35</text>
<text x="122.5" y="27.7">36</text>
<text x="218.4" y="27.7">2</text>
<text x="227.3" y="27.7">1</text>
<text x="113.6" y="35.3">29</text>
<text x="113.6" y="32.8">31</text>
<text x="113.6" y="30.2">33</text>
<text x="122.5" y="35.3">30</text>
<text x="122.5" y="32.8">32</text>
<text x="122.5" y="30.2">34</text>
<text x="218.4" y="30.2">4</text>
<text x="218.4" y="32.8">6</text>
<text x="218.4" y="35.3">8</text>
<text x="227.3" y="30.2">3</text>
<text x="227.3" y="32.8">5</text>
<text x="227.3" y="35.3">7</text>
<text x="113.6" y="40.4">25</text>
<text x="113.6" y="37.8">27</text>
<text x="122.5" y="40.4">26</text>
<text x="122.5" y="37.8">28</text>
<text x="217.8" y="37.8">10</text>
<text x="217.8" y="40.4">12</text>
<text x="226.7" y="40.4">11</text>
<text x="227.3" y="37.8">9</text>
<text x="113.6" y="45.5">21</text>
<text x="113.6" y="42.9">23</text>
<text x="122.5" y="45.5">22</text>
<text x="122.5" y="42.9">24</text>
<text x="217.8" y="42.9">14</text>
<text x="217.8" y="45.5">16</text>
<text x="226.7" y="42.9">13</text>
<text x="226.7" y="45.5">15</text>
<text x="113.6" y="53.1">15</text>
<text x="113.6" y="50.5">17</text>
<text x="113.6" y="48">19</text>
<text x="122.5" y="53.1">16</text>
<text x="122.5" y="50.5">18</text>
<text x="122.5" y="48">20</text>
<text x="217.8" y="48">18</text>
<text x="217.8" y="50.5">20</text>
<text x="217.8" y="53.1">22</text>
<text x="226.7" y="48">17</text>
<text x="226.7" y="50.5">19</text>
<text x="226.7" y="53.1">21</text>
<text x="113.6" y="58.2">11</text>
<text x="113.6" y="55.6">13</text>
<text x="122.5" y="58.2">12</text>
<text x="122.5" y="55.6">14</text>
<text x="217.8" y="55.6">24</text>
<text x="217.8" y="58.2">26</text>
<text x="226.7" y="55.6">23</text>
<text x="226.7" y="58.2">25</text>
<text x="114.2" y="65.8">5</text>
<text x="114.2" y="63.2">7</text>
<text x="114.2" y="60.7">9</text>
<text x="122.5" y="60.7">10</text>
<text x="123.1" y="65.8">6</text>
<text x="123.1" y="63.2">8</text>
<text x="217.8" y="60.7">28</text>
<text x="217.8" y="63.2">30</text>
<text x="217.8" y="65.8">32</text>
<text x="226.7" y="60.7">27</text>
<text x="226.7" y="63.2">29</text>
<text x="226.7" y="65.8">31</text>
<text x="114.2" y="70.9">1</text>
<text x="114.2" y="68.3">3</text>
<text x="123.1" y="70.9">2</text>
<text x="123.1" y="68.3">4</text>
<text x="217.8" y="68.3">34</text>
<text x="226.7" y="68.3">33</text>
<text x="46.7" y="104.8" transform="rotate(-90 46.7 104.8)">4</text>
<text x="49.3" y="105.5" transform="rotate(-90 49.3 105.5)">18</text>
<text x="31.7" y="110.2">20</text>
<text x="59.6" y="110.2">12</text>
<text x="59.6" y="112.8">13</text>
<text x="31.7" y="115.3">19</text>
<text x="31.7" y="117.9">22</text>
<text x="59.6" y="115.3">14</text>
<text x="59.6" y="117.9">15</text>
<text x="59.6" y="120.4">16</text>
<text x="59.6" y="122.9">17</text>
<text x="60.3" y="125.5">7</text>
<text x="60.3" y="128">8</text>
<text x="107.7" y="131.5" transform="rotate(-90 107.7 131.5)">2</text>
<text x="175.8" y="130.6">6</text>
<text x="188.5" y="130.6">1</text>
<text x="219" y="130.6">6</text>
<text x="231.7" y="130.6">1</text>
<text x="59.6" y="133.1">23</text>
<text x="59.6" y="135.6">24</text>
<text x="118.7" y="136.9">1</text>
<text x="175.8" y="133.1">4</text>
<text x="188.5" y="133.1">3</text>
<text x="219" y="133.1">4</text>
<text x="231.7" y="133.1">3</text>
<text x="59.6" y="138.2">25</text>
<text x="59.6" y="140.7">26</text>
<text x="59.6" y="143.3">27</text>
<text x="118.7" y="139.4">4</text>
<text x="118.7" y="142">3</text>
<text x="182.6" y="140.4" transform="rotate(-90 182.6 140.4)">5</text>
<text x="185.2" y="140.4" transform="rotate(-90 185.2 140.4)">7</text>
<text x="225.8" y="140.4" transform="rotate(-90 225.8 140.4)">5</text>
<text x="228.3" y="140.4" transform="rotate(-90 228.3 140.4)">7</text>
<text x="59.6" y="145.8">28</text>
<text x="59.6" y="148.3">29</text>
<text x="118.7" y="144.5">5</text>
<text x="59.6" y="153.4">30</text>
<text x="59.6" y="156">31</text>
<text x="107.7" y="151.8" transform="rotate(-90 107.7 151.8)">6</text>
<text x="59.6" y="158.5">32</text>
<text x="60.3" y="161">1</text>
<text x="60.3" y="163.6">2</text>
<text x="60.3" y="166.1">9</text>
<text x="59.6" y="168.7">10</text>
<text x="59.6" y="171.2">11</text>
<text x="46.7" y="178.5" transform="rotate(-90 46.7 178.5)">3</text>
</g>
<g font-size="1.8" fill="#f00">
<text x="164" y="25">SIPM_K</text>
<text x="172.1" y="25">VBIAS</text>
<text x="76.9" y="31.3">VBIAS</text>
<text x="92.3" y="30.1">VBIAS</text>
<text x="164" y="33.9">SIPM_K</text>
<text x="172.1" y="33.9">VBIAS</text>
<text x="164" y="44">SIPM_K</text>
<text x="172.1" y="44">VBIAS</text>
<text x="164" y="52.9">SIPM_K</text>
<text x="172.1" y="52.9">VBIAS</text>
<text x="164" y="61.8">SIPM_K</text>
<text x="172.1" y="61.8">VBIAS</text>
<text x="164" y="70.7">SIPM_K</text>
<text x="172.1" y="70.7">VBIAS</text>
<text x="164" y="79.6">SIPM_K</text>
<text x="172.1" y="79.6">VBIAS</text>
<text x="164" y="88.5">SIPM_K</text>
<text x="172.1" y="88.5">VBIAS</text>
</g>
<g font-size="1.8" fill="#710fff">
<text x="172.7" y="27.5">VOUT</text>
<text x="206.6" y="35.2">SIG_1</text>
<text x="206.6" y="30.1">SIG_0</text>
<text x="172.7" y="36.4">VOUT</text>
<text x="206.6" y="40.3">SIG_2</text>
<text x="172.7" y="46.6">VOUT</text>
<text x="206.6" y="45.4">SIG_3</text>
<text x="206.6" y="50.5">SIG_4</text>
<text x="172.7" y="55.5">VOUT</text>
<text x="206.6" y="55.5">SIG_5</text>
<text x="172.7" y="64.4">VOUT</text>
<text x="206.6" y="65.7">SIG_7</text>
<text x="206.6" y="60.6">SIG_6</text>
<text x="172.7" y="73.3">VOUT</text>
<text x="172.7" y="82.1">VOUT</text>
<text x="172.7" y="91">VOUT</text>
</g>
<g font-size="1.8" fill="#0f0f0f">
<text x="41.9" y="35.2">MOSI</text>
<text x="41.9" y="32.7">SCK</text>
<text x="87.6" y="35.2">MISO</text>
<text x="130.1" y="35.2">DET_0</text>
<text x="41.9" y="37.8">~{SYNC}</text>
<text x="86.4" y="39">PGOOD</text>
<text x="130.1" y="40.3">DET_1</text>
<text x="41.9" y="42.8">VR_RESET</text>
<text x="41.9" y="47.9">VR_SHDN</text>
<text x="41.9" y="45.4">BOOST_ENA</text>
<text x="86.4" y="46.6">ADC_VMON</text>
<text x="86.4" y="44.1">ADC_IMON</text>
<text x="130.1" y="45.4">DET_2</text>
<text x="130.1" y="50.5">DET_3</text>
<text x="130.1" y="55.5">DET_4</text>
<text x="130.1" y="60.6">DET_5</text>
<text x="130.1" y="65.7">DET_6</text>
<text x="102.8" y="70.8">THERM</text>
<text x="130.1" y="70.8">DET_7</text>
<text x="207" y="68.2">COMM/TX</text>
<text x="239.4" y="68.2">COMM/RX</text>
<text x="66" y="110.1">~{SYNC}</text>
<text x="66" y="112.7">VR_RESET</text>
<text x="66" y="117.8">MOSI</text>
<text x="66" y="115.2">BOOST_ENA</text>
<text x="66" y="122.8">SCK</text>
<text x="66" y="125.4">VR_SHDN</text>
<text x="66" y="120.3">MISO</text>
<text x="66" y="127.9">PGOOD</text>
<text x="66" y="133">ADC_IMON</text>
<text x="66" y="135.5">ADC_VMON</text>
<text x="121.9" y="136.8">MISO</text>
<text x="66" y="138.1">THERM</text>
<text x="121.9" y="139.4">MOSI</text>
<text x="121.9" y="141.9">SCK</text>
<text x="66" y="148.2">~{RESET}</text>
<text x="121.9" y="144.4">~{RESET}</text>
<text x="66" y="153.3">COMM/RX</text>
<text x="66" y="155.9">COMM/TX</text>
</g>
<g font-size="1.8" fill="#725600">
<text x="162.6" y="30.4">File:</text>
<text x="167.8" y="30.4">tia.kicad_sch</text>
<text x="157.2" y="38.9">TIA_6 File:</text>
<text x="167.8" y="39.1">tia.kicad_sch</text>
<text x="157.5" y="49">TIA_5 File:</text>
<text x="167.8" y="49.2">tia.kicad_sch</text>
<text x="54.6" y="54.4">File:</text>
<text x="59.8" y="54.4">boost.kicad_sch</text>
<text x="157" y="58.2">TIA_4 File:</text>
<text x="167.8" y="58.4">tia.kicad_sch</text>
<text x="157" y="66.8">TIA_3 File:</text>
<text x="167.8" y="67">tia.kicad_sch</text>
<text x="162.3" y="75.9">File:</text>
<text x="167.5" y="75.9">tia.kicad_sch</text>
<text x="156.7" y="84.6">TIA_1 File:</text>
<text x="167.5" y="84.8">tia.kicad_sch</text>
<text x="156.7" y="93.5">TIA_0 File:</text>
<text x="167.8" y="93.7">tia.kicad_sch</text>
</g>
<text font-size="1.8" fill="#2879ff" x="206.8" y="63.2">-20V</text>
<g font-size="1.8" fill="#840084">
<text x="113.6" y="75.3">Conn_02x18_Odd_Even</text>
<text x="113.7" y="77.6">SFMC-118-02-S-D</text>
<text x="207.1" y="72.7">SHF-117-01-L-D-SM</text>
<text x="110.4" y="152.2">2073-BC065-06-A-L-D-ND</text>
</g>
<g font-size="1.8" fill="#0000c2">
<text x="115.4" y="114.4">ISP</text>
<text x="115.5" y="118.5">for</text>
<text x="116.1" y="116.4">(same</text>
<text x="119.4" y="118.5">which</text>
<text x="119.7" y="114.4">Header</text>
<text x="123" y="116.4">as</text>
<text x="125.9" y="118.5">we</text>
<text x="126.4" y="116.4">on</text>
<text x="127.4" y="114.4">(1mm)</text>
<text x="129.4" y="118.5">have</text>
<text x="129.9" y="116.4">IMU</text>
<text x="176.6" y="118.5">3.3V</text>
<text x="181.9" y="118.5">Digital</text>
<text x="218.7" y="118.2">3.3V</text>
<text x="224" y="118.2">Analog</text>
<text x="116.3" y="120.5">an</text>
<text x="119.8" y="120.5">adapter</text>
<text x="128.2" y="120.5">PCB)</text>
<text x="176.8" y="120.5">~15mA</text>
<text x="184.1" y="120.5">max</text>
<text x="219" y="120.3">~40mA</text>
<text x="226.2" y="120.3">max</text>
<text x="88.9" y="178.4">GP LED</text>
</g>
</svg>
